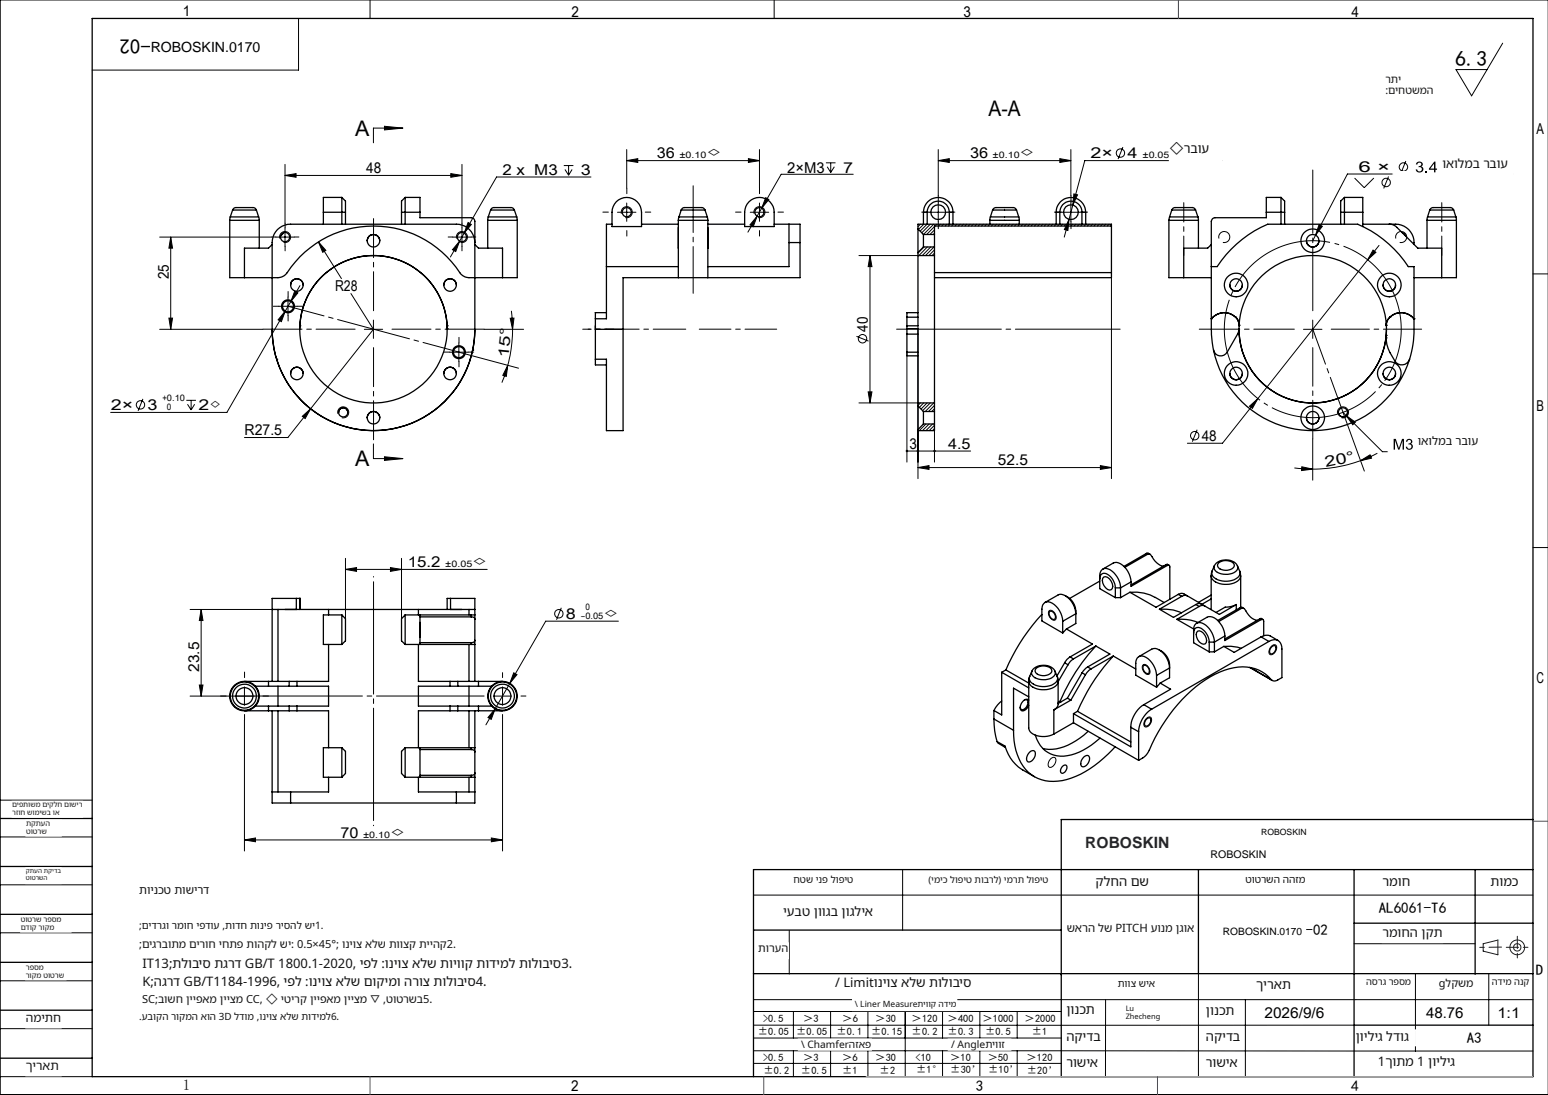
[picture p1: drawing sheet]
<svg xmlns="http://www.w3.org/2000/svg" width="420mm" height="297mm" viewBox="0 0 420 297" stroke-linecap="round" stroke-linejoin="round" font-family="sans-serif">
<g fill="none" stroke="#000" stroke-width=".27">
<path d="M100.4 0v5M210 0v5M420 0h-419.9v297h419.9M81 5v14h-56M407.7 11.7l-8.4 14.3-4.3-7.1h8.5M104.3 34.3l5 .4-5 .5zM109.3 34.7h-8v4M304.7 39.9l-1.3 3.2M77.3 47.6l3-.5v1zM77.3 44.6v16M77.3 47.6h48M122.3 47.1l3 .5-3 .5z"/>
<path d="M125.3 44.6v16M153 44.9h2.6M153.3 46l1 1.5M154.3 44.9v2.6M155.2 46l-.9 1.5M160.3 48h-25.6l-8.8 15.2M167.5 57.6h5M168.6 58a1.51 1.51 0 0 1 1.3-1.9 1.51 1.51 0 0 1 1.7 1.6 1.51 1.51 0 0 1-1.9 1.3M170 43.6l3-.6v1.1zM170 55.1v4.9M170 43.6h36.1M170 40.6v10.4"/>
<path d="M203.1 43l3 .6-3 .5zM203.6 57.6h5M204.6 58a1.5 1.5 0 0 1 1.3-1.9 1.5 1.5 0 0 1 1.7 1.6 1.5 1.5 0 0 1-1.9 1.3M205.4 58.6l-1 2.9-.9-.5zM205.4 58.6l-2.5 4.4M206.1 55.1v4.9M206.1 40.6v10.4M207.8 53.6l.8 .5-1.9 2.4zM224.1 44.2h2.6M224.4 45.2l1 1.6M225.4 44.2v2.6M226.4 45.2l-1 1.6"/>
<path d="M231.5 47.3h-19.6l-6.5 11.3M252.1 57.6h5M254.6 55.1v4.9M254.6 43.6l3-.6v1.1zM254.6 40.6v12.5M254.6 43.6h35.9M287.5 43l3 .6-3 .5zM288 57.6h5.1M290.1 59.5l-.4 3-.9-.2zM290.1 59.5l-1.4 4.8M290.5 55.1v4.9M290.5 40.6v12.5"/>
<path d="M291.4 52.6l.9 .2-1.2 2.8zM331.5 43.6h-37.2l-4.2 15.9M367.5 48.3l2.6 2.6 2.6-2.6M376.7 47.9l-1.3 3.2M381.4 43.7l-1.3 3.2M410.6 47.2h-45l-8.7 16.6M43.3 64.3h30.3M46.3 64.3l.5 3h-1zM46.3 64.3v25M74.8 64.3h5M75.9 64.7a1.5 1.5 0 0 1 1.3-1.9 1.5 1.5 0 0 1 1.6 1.6 1.5 1.5 0 0 1-1.9 1.4M77.3 61.8v5"/>
<path d="M80 78.9l.8 .5-1.9 2.4zM81.4 77.5l-2.5 4.3M86.4 65.6l2 2.3-.8 .5zM86.4 65.6l6.2 10M95.2 79.6l6.1 9.7-23.2 29.4h-11.8M122.8 64.3h5M123.9 64.7a1.51 1.51 0 0 1 1.3-1.9 1.51 1.51 0 0 1 1.6 1.6 1.51 1.51 0 0 1-1.8 1.4M124.7 65.4l-1.1 2.8-.8-.5zM124.7 65.4l-2.5 4.3M125.3 61.8v5M125.9 63.2l-1.2 2.2M127 60.4l.9 .5-2 2.3z"/>
<path d="M233 69.3h16.1M236 69.3l.6 3h-1.1zM236 69.3v40M249.7 60.8l-.6 .7M250.6 60.8l-1.4 1.4M250.7 67l-1.6 1.6M251.5 60.8l-1.8 1.9M251.6 67l-2.3 2.3M252.4 60.8l-2.3 2.3M252.5 67l-2.3 2.3M253.3 60.8l-2.8 2.8M253.4 67l-2.3 2.3"/>
<path d="M253.5 61.5l-2.1 2.1M253.5 62.4l-1.2 1.2M253.5 63.2l-.3 .4M253.5 67.8l-1.5 1.5M253.5 68.6l-.6 .7M254.2 60.8l-.5 .5M255.1 60.8l-.5 .5M256 60.8l-.5 .5M256.9 60.8l-.5 .5M257.8 60.8l-.5 .5M258.7 60.8l-.5 .5M259.6 60.8l-.5 .5"/>
<path d="M260.5 60.8l-.5 .5M261.4 60.8l-.5 .5M262.3 60.8l-.5 .5M263.2 60.8l-.5 .5M264.1 60.8l-.5 .5M265 60.8l-.5 .5M265.9 60.8l-.5 .5M266.8 60.8l-.5 .5M267.7 60.8l-.5 .5M268.6 60.8l-.5 .5M269.5 60.8l-.5 .5M270.4 60.8l-.5 .5"/>
<path d="M271.3 60.8l-.5 .5M272.2 60.8l-.5 .5M273.1 60.8l-.5 .5M274 60.8l-.5 .5M274.9 60.8l-.5 .5M275.8 60.8l-.5 .5M276.7 60.8l-.5 .5M277.6 60.8l-.5 .5M278.5 60.8l-.5 .5M279.4 60.8l-.5 .5M280.3 60.8l-.5 .5M281.2 60.8l-.5 .5"/>
<path d="M282 60.8l-.4 .5M283 60.8l-.5 .5M283.8 60.8l-.4 .5M284.8 60.8l-.5 .5M285.6 60.8l-.4 .5M286.6 60.8l-.5 .5M287.4 60.8l-.5 .5M288.4 60.8l-.6 .5M289.1 60.9l-.4 .4M291 60.8l-.5 .5M291.9 60.8l-.5 .5M292.8 60.8l-.5 .5"/>
<path d="M293.7 60.8l-.5 .5M294.6 60.8l-.5 .5M295.5 60.8l-.5 .5M296.4 60.8l-.5 .5M297.3 60.8l-.5 .5M298.2 60.8l-.5 .5M299.1 60.8l-.5 .5M300 60.8l-.5 .5M300.9 60.8l-.5 .5M301.6 75.3v54.5M301.6 61.1l-.3 .2M330.7 64.7a1.5 1.5 0 0 1 1.3-1.9 1.5 1.5 0 0 1 1.7 1.6 1.5 1.5 0 0 1-1.9 1.4"/>
<path d="M356.9 63.8l-.7 1.5M357.9 60.9l.9 .5-1.9 2.4zM372.5 67.8l.8 .6-2.2 2.1zM374.2 66.6l-42.5 53.6h-9.5M378.7 64.7a1.5 1.5 0 0 1 1.3-1.9 1.5 1.5 0 0 1 1.6 1.6 1.5 1.5 0 0 1-1.8 1.4M415.9 74.3h4.1M43.3 89.3h28M45.8 86.3h1l-.5 3zM75.6 83.1h5M77.4 84.4l-1.1 2.8-.8-.5zM77.4 84.4l-15.8 27.5h-31.6M78.1 80.6v5"/>
<path d="M78.9 81.8l-1.5 2.6M98.8 89.3h5M101.3 86.8v5M122 95.5h5M124.5 95.5l16.2 4.4M124.5 93v5M131.3 89.3h10.8M137.8 99.1l-.4 3-1-.3zM137.8 99.1l-1.6 4.7M138.4 86.3h1.1l-.4 3zM138.7 84.3l.4 5M139.1 89.3l-.4 5.4-.9 4.4"/>
<path d="M232.4 91.2l3.3 1.3M246.1 95.5v29.8M249.1 88.4v41.4M353.7 89.3h5M356.2 86.8v5M38.8 108.2l-1.3 3.2M50.6 108.6h2.6M50.9 109.6l1 1.6M51.9 108.6v2.6M52.8 109.6l-.9 1.6M82 112.9l2.3-2-1.5 2.6zM91.7 112.3a1.5 1.5 0 0 1 1.3-1.9 1.5 1.5 0 0 1 1.6 1.6 1.5 1.5 0 0 1-1.9 1.3"/>
<path d="M233 109.3h16.1M235.5 106.3h1.1l-.6 3zM249.7 109.3l-.6 .7M250.6 109.3l-1.2 1.2M251.2 115l-1.8 1.8M251.5 109.3l-1.6 1.6M252.1 115l-1.8 1.8M252.4 109.3l-2.1 2.1M253 115l-1.8 1.8M253.3 109.3l-2.3 2.3M253.5 115.4l-1.4 1.4M253.5 116.2l-.5 .6"/>
<path d="M253.5 110l-1.6 1.6M253.5 110.9l-.7 .7M253.5 116.8v8.5M324.8 116.6l-1.3 3.2M339 110.2l2.3-2.1-1.5 2.7zM356.2 119.1v11.1M362.9 112.3a1.5 1.5 0 0 1 1.4-1.9 1.5 1.5 0 0 1 1.6 1.6 1.5 1.5 0 0 1-1.9 1.3M365.3 112.7l2.4 1.8-.7 .7zM101.3 120.4v4h8M104.3 123.9l5 .5-5 .5zM249.1 126.8l3-.5v1zM249.1 126.8h52.5"/>
<path d="M263.3 122.3h-17.2M298.6 126.3l3 .5-3 .5zM351.2 126.9l5 .3M353.2 126.6l3 .6-3.1 .4zM369.1 125l2.6-1.6 .4 .9zM369.1 125l-3.3 1-3.5 .7-6.1 .5M373.7 122.9l-4.6 2.1M401.1 122.5h-26l-10.7-10.6 5.8 15.9M93.7 154.4l3-.5v1.1zM93.7 151.4v16.4M93.7 154.4h38.5M105.9 153.9l3 .5-3 .6z"/>
<path d="M108.9 151.4v16.4M415.9 148.5h4.1M51.6 165.3h37.5M54.6 165.3l.5 3h-1zM54.6 165.3v23.5M152.3 164.8l-1.3 3.3M167.8 168.5h-19.7l-9.8 16.8M284.6 165.7a1.41 1.41 0 0 1 1.9 1.4 .8 .8 0 0 1-.4 1.1 .8 .8 0 0 1-1.1-.5l-.5-1.1zM345 175.2a.82 .82 0 0 1 1.2-.2 .82 .82 0 0 1 .1 1.2 1.31 1.31 0 0 1-1.9 1.1v-1.1zM51.6 188.8h17.5M54.1 185.8h1l-.5 3zM66.3 195.3v35.5"/>
<path d="M66.3 186.3v5M133.8 188.8h5M134.3 192.3l-1 2.8-.9-.5zM134.3 192.3l-2.5 4.3M136.3 186.3v5M136.3 195.2v35.6M138.3 185.3l-4 7M139.4 182.5l.9 .5-2 2.3zM310 180.5a1.16 1.16 0 0 1 1.8 .8l.1 .2a.82 .82 0 0 1 .1 1 .82 .82 0 0 1-.9 .4 2.23 2.23 0 0 1-1.1-2.4zM311.1 194.8a.78 .78 0 0 1 1.1-.2 .78 .78 0 0 1 .2 1.1 1.48 1.48 0 0 1-1.9 1.3 1.9 1.9 0 0 1 .6-2.2zM0 217h25M285.1 205.8a.82 .82 0 0 1 1.2-.2 .82 .82 0 0 1 .1 1.2 1.31 1.31 0 0 1-1.9 1.1v-1.1z"/>
<path d="M0 227h25M0 240h25M66.3 227.8l3-.5v1zM66.3 227.8h70M133.3 227.3l3 .5-3 .5zM244.9 236v16.3M0 253h25M204.4 242.8h211.5M214.1 252.4v11.8M367.4 256h32.8M0 266h25M0 279h25"/>
<path d="M204.4 271.1h211.5M204.4 278.1h163M204.4 274.4h83.5M215.3 274.4v7.1M225.4 274.4v7.1M235.5 274.4v7.1M245.6 274.4v17.6M255.7 274.4v7.1M265.9 274.4v7.1M276 274.4v7.1M300 271.1l-.1 21M325.2 264.1v27.9"/>
<path d="M337.9 271.1v20.9M384 264.2v20.9M403.9 264.1v14M0 292h25M204.4 285l211.5 .1M204.4 288.4h83.5M204.5 281.5h83.5M215.3 285v7M225.4 285v7M235.5 285v7M255.7 285v7M265.9 285v7"/>
<path d="M276 285v7M287.9 292h128"/>
<circle cx="304" cy="41.5" r="1.14"/>
<circle cx="376.1" cy="49.5" r="1.14"/>
<circle cx="380.8" cy="45.3" r="1.14"/>
<circle cx="234" cy="91.9" r="1.15"/>
<circle cx="38.1" cy="109.8" r="1.14"/>
<circle cx="324.1" cy="118.2" r="1.15"/>
<circle cx="151.6" cy="166.5" r="1.14"/>
</g>
<path d="M379.1 82.3a24 24 0 0 0-40.2-9.7 24 24 0 0 0 11 39.8 24 24 0 0 0 29.6-28.8l-.4-1.3" fill="none" stroke="#000" stroke-width=".27" stroke-dasharray="30.5 1.3 1.3 1.3" stroke-dashoffset="8.4" stroke-linecap="butt"/>
<g fill="none" stroke="#191924" stroke-width=".27">
<path d="M402.4 256l4-1v4l-4-1z"/>
<circle cx="411.7" cy="257" r="1"/>
<circle cx="411.7" cy="257" r="2"/>
</g>
<path d="M101.3 156.4v67.6" fill="none" stroke="#000" stroke-width=".27" stroke-dasharray="30.5 1.3 1.3 1.3" stroke-dashoffset="-1.4"/>
<g fill="none" stroke="#000" stroke-width=".27" stroke-dasharray="30.5 1.3 1.3 1.3">
<path d="M165.1 57.5h-1.5M170.1 52.5v-1.5M175.1 57.5h1.5M201.1 57.5h-1.5M206.1 52.5v-1.5M211.1 57.5h1.5M252.1 57.5h-2M254.6 55v-2M257.1 57.5h2M288.1 57.5h-2M290.6 55v-2M293.1 57.5h2"/>
<path d="M74.9 64.3h-1.3M77.4 61.8v-1.3M77.4 66.8v1.2M79.9 64.3h1.2M122.8 64.3h-1.2M125.3 61.8v-1.3M125.3 66.8v1.2M127.8 64.3h1.3M170.1 62.5v1.5M206.1 62.5v1.5M254.6 60v2M290.6 60v2"/>
<path d="M75.7 83.1h-1.5M78.2 80.6v-1.5M78.2 85.6v1.5M80.7 83.1h1.5M122 95.5h-1.5M124.5 93v-1.5M124.5 98v1.5M127 95.5h1.5M61.3 188.8h-1.5M66.3 183.8v-1.5M66.3 193.8v1.5M71.3 188.8h1.5"/>
<path d="M136.3 183.8v-1.4M136.3 193.8v1.3M141.3 188.8h1.4"/>
</g>
<path d="M131.3 188.8h-62.2" fill="none" stroke="#000" stroke-width=".27" stroke-dasharray="30.5 1.3 1.3 1.3" stroke-dashoffset="1.3"/>
<path d="M243.3 89.3h60.6" fill="none" stroke="#000" stroke-width=".27" stroke-dasharray="30.5 1.3 1.3 1.3" stroke-dashoffset="2.1"/>
<path d="M321.2 69.3v-14.3M391.2 69.3v-14.3" fill="none" stroke="#000" stroke-width=".27" stroke-dasharray="30.5 1.3 1.3 1.3" stroke-dashoffset="25.2"/>
<path d="M188.1 79.6v-29.2" fill="none" stroke="#000" stroke-width=".27" stroke-dasharray="30.5 1.3 1.3 1.3" stroke-dashoffset="17.8"/>
<path d="M210.7 89.3h-21" fill="none" stroke="#000" stroke-width=".27" stroke-dasharray="30.5 1.3 1.3 1.3" stroke-dashoffset="21.9"/>
<path d="M186.1 89.3h-21.5" fill="none" stroke="#000" stroke-width=".27" stroke-dasharray="30.5 1.3 1.3 1.3" stroke-dashoffset="21.6"/>
<path d="M166.6 89.3h-8.5" fill="none" stroke="#000" stroke-width=".27" stroke-dasharray="30.5 1.3 1.3 1.3" stroke-dashoffset="28.2"/>
<path d="M159.6 89.3h5" fill="none" stroke="#000" stroke-width=".27" stroke-dasharray="30.5 1.3 1.3 1.3" stroke-dashoffset="29.9"/>
<path d="M101.3 89.3l-23.1-6.2M101.3 89.3l23.2 6.2M364.4 111.8l-8.2-22.5" fill="none" stroke="#000" stroke-width=".27" stroke-dasharray="30.5 1.3 1.3 1.3" stroke-dashoffset="20.4"/>
<g fill="none" stroke="#000" stroke-width=".35">
<path d="M25 5h390.9v287h-390.9zM62.3 59.8v15.5h4M62.3 59.8h8M62.5 58.8l-.2 1M62.5 58.8h7.7M63.1 57l.4-.5 .4-.2h4.9l.4 .2 .4 .5M63.1 57h6.5M63.1 57l-.6 1.8M69.6 57l.6 1.8M70.2 58.8l.1 1M70.3 59.8v7.5M87.7 57.6v3.2"/>
<path d="M87.7 57.6h6M92.7 53.5v7.3M92.7 53.5h-5v4.1M92.7 53.5l1 1v3.1M93.7 57.6v3.2M108.9 57.6h5M108.9 57.6v3.2M109.9 53.5v7.3M109.9 53.5h4v4.1M109.9 53.5l-1 1v3.1M113.9 57.6v1.5h13.9a.96 .96 0 0 1 1 .9v29.3M132.3 59.8h8"/>
<path d="M132.3 59.8v7.5M132.5 58.8l-.2 1M132.5 58.8h7.7M133.1 57l.4-.5 .4-.2h4.9l.4 .2 .4 .5M133.1 57h6.5M133.1 57l-.6 1.8M139.6 57l.6 1.8M140.2 58.8l.1 1M140.3 59.8v15.5h-4M167.2 54.7a4 4 0 0 1 4.4-.8 4 4 0 0 1 2.5 3.7v3.9h-8v-3.9a4.2 4.2 0 0 1 1.1-2.9zM184 59.8h8.1M184 59.8v15.5"/>
<path d="M184.2 58.8l-.2 1M184.2 58.8h7.7M184.8 57l.4-.5 .4-.2h4.9l.4 .2 .4 .5M184.8 57h6.5M184.8 57l-.6 1.8M191.3 57l.6 1.8M191.9 58.8l.2 1M192.1 59.8v15.5M203.2 54.7a4 4 0 0 1 4.4-.8 4 4 0 0 1 2.4 3.7v3.9h-8v-3.9a4.1 4.1 0 0 1 1.2-2.9zM250.5 57.6a4 4 0 0 1 4-4.1 4 4 0 0 1 4.1 4.1M250.5 57.6h1.1M250.5 57.6v3.2"/>
<path d="M251.6 57.6a3 3 0 0 1 3-3 3 3 0 0 1 3 3M251.6 57.6v3.2M257.6 57.6h1M257.6 57.6v3.2M258.6 57.6v3.2M268.6 59.8h7.9M268.6 59.8v1M268.7 58.8l-.1 1M268.7 58.8h7.7M269.3 57l.3-.4 .5-.3h4.9l.6 .3 .2 .4M269.3 57h6.5M269.3 57l-.6 1.8"/>
<path d="M275.8 57l.6 1.8M276.4 58.8l.1 1M276.5 59.8v1M286.6 57.6a4 4 0 0 1 4-4.1 4 4 0 0 1 4 4.1M286.6 57.6h.9M286.6 57.6v3.2M287.5 57.6a3 3 0 0 1 3-3 3 3 0 0 1 3 3M287.5 57.6v3.2M293.5 57.6h1.1M293.5 57.6v3.2M294.6 57.6v3.2M317.1 59.8v15.5h4.1"/>
<path d="M317.1 59.8h8.1M317.3 58.8l-.2 1M317.3 58.8h7.7M317.9 57l.4-.5 .4-.2h4.9l.6 .3 .2 .4M317.9 57h6.5M317.9 57l-.6 1.8M324.4 57l.6 1.8M325 58.8l.2 1M325.2 59.8v7.5M343.6 57.6v1.5h-13.9a1.02 1.02 0 0 0-1.1 .9v29.3l.6 5.6M343.6 57.6h4.9M347.6 53.5v7.3"/>
<path d="M347.6 53.5h-4v4.1M347.6 53.5l.9 1v3.1M348.5 57.6v3.2M363.7 57.6h6M363.7 57.6v3.2M364.8 53.5h4.9v4.1M364.8 53.5v7.3M364.8 53.5l-1.1 1v3.1M369.7 57.6v3.9M387.2 59.8h7.9M387.2 59.8v7.5M387.3 58.8l-.1 1"/>
<path d="M387.3 58.8h7.7M387.9 57l.3-.4 .5-.3h4.9l.6 .3 .2 .4M387.9 57h6.5M387.9 57l-.6 1.8M394.4 57l.6 1.8M395 58.8l.1 1M395.1 59.8v15.5h-3.9M66.3 75.3h9.1a3.2 3.2 0 0 0 2.5-1.4 28.1 28.1 0 0 1 47.3 .6l1 .6 1 .2h9.1M73.8 66.3l-1 1h-6.5v8M77 63.1l-.9 .9M78.8 77.3a1.69 1.69 0 0 1 1.7-1.7 1.69 1.69 0 0 1 1.7 1.7M99.6 65.3a1.71 1.71 0 0 1 1.7-1.7 1.71 1.71 0 0 1 1.7 1.7"/>
<path d="M120.4 77.3a1.71 1.71 0 0 1 1.7-1.7 1.71 1.71 0 0 1 1.7 1.7M128.8 65.8a5 5 0 0 0-5-5h-45a4.9 4.9 0 0 0-5 5v23.5M128.8 66.3l1 1h6.5v8M164.5 72.3h19.5M164.5 72.3v14.2h-3M166.1 60.8h-1.6v11.5M174.1 60.8h9.9M184 75.3h8.1M184 75.3h-14.9v14M192.1 60.8h9.9M210 60.8h7.1v5M214.1 60.8v5"/>
<path d="M214.1 65.8v6.5h-22M214.1 65.8h3M217.1 65.8v9.5h-25M249.1 62.1v6.4M249.1 69.3v19.1h-3M249.1 62.1l1.4 1.5M249.1 68.5v.8M249.1 69.3h4.4M250.5 63.6v3.4M250.5 67l-1.4 1.5M250.5 63.6h3M250.5 67h3"/>
<path d="M253.5 63.6v3.4M253.5 69.3v40M253.5 73.9h48.1M253.5 67v2.3M301.6 61.3v12.6M301.6 73.9v1.4h-48.1M301.6 61.3v-.5h-52.5v1.3M301.6 61.3h-48.1v2.3M321.2 75.3h7.4M328.6 72.3h1.6a31.1 31.1 0 0 1 13.8-11.5h24.4a31 31 0 0 1 13.7 11.5h1.5v17a26.5 26.5 0 0 1-1.2 8.1M328.6 66.3l-.9 1h-6.5v8M333.7 77.3a1.69 1.69 0 0 0 1.7 1.7 1.69 1.69 0 0 0 1.7-1.7"/>
<path d="M354.5 65.3a1.69 1.69 0 0 0 1.7 1.7 1.69 1.69 0 0 0 1.7-1.7M369.7 60.8h9a5 5 0 0 1 4.9 5.5M375.2 77.3a1.69 1.69 0 0 0 1.7 1.7 1.69 1.69 0 0 0 1.7-1.7M376.9 60.8a2.73 2.73 0 0 1 2.1 .9l5.7 5.6h6.5v8M380.4 63.1l.8 .5 .2 .4M383.6 75.3h7.6M73.8 89.3a27.5 27.5 0 0 0 27.5 27.5 27.5 27.5 0 0 0 27.5-27.5M73.8 89.3a27.5 27.5 0 0 0 24.7 27.4 27.5 27.5 0 0 0 29.7-21.8M81.3 89.3a20 20 0 0 1 20-20 20 20 0 0 1 20 20M128.2 94.9h.1M128.8 89.3l-.1 2.8-.5 2.8M161.5 84.8v1.7"/>
<path d="M161.5 89.3v8.1M161.5 97.4v1.6h3M161.5 84.8h3M161.5 89.3h7.6M161.5 86.5v2.8M169.1 89.3v27.5h-4.6v-19.4h-3M246.1 89.1h3v20.2M246.1 86v2.4M246.1 89.1v1.5M246.1 84.8v1.2M246.1 95.5v1h3M246.1 84.8h3"/>
<path d="M246.1 88.4v.7M246.1 90.6v4.9M246.1 86h3M246.1 90.6h3M246.1 95.5h3M328.6 86.5a4.5 4.5 0 0 1 6.6-.5 4.5 4.5 0 0 0-6.6 .5zM329.2 94.9a27.5 27.5 0 0 0 25.7 21.9 27.5 27.5 0 0 0 27.5-19.4M335.2 86a3.3 3.3 0 0 1 1 2.4M335.2 86a3.3 3.3 0 0 1 1 2.2M336.2 89.1a20 20 0 0 0 19 20.2 20 20 0 0 0 20.9-18.3M336.2 89.3a20 20 0 0 0 20 20 20 20 0 0 0 20-20M336.2 89.1l-.4 1.5-2.8 4.9a2 2 0 0 1-2.1 1 2 2 0 0 1-1.7-1.6"/>
<path d="M336.2 88.4a20 20 0 0 1 20-19.1 20 20 0 0 1 19.9 19.1M336.2 88.4v.7M376.1 91a10.2 10.2 0 0 0 3.2 7.7 2.19 2.19 0 0 0 3.1-1.3M376.1 91v.6M376.1 88.4v2.6M377.1 86a2.92 2.92 0 0 0-1 2.4M377.1 86a4.5 4.5 0 0 1 6.5 .5 4.5 4.5 0 0 0-6.5-.5zM377.1 86a2.89 2.89 0 0 0-1 2.2M78.8 101.3a1.69 1.69 0 0 1 1.7-1.7 1.69 1.69 0 0 1 1.7 1.7M91.9 111.9a1.25 1.25 0 0 1 1.2-1.3 1.25 1.25 0 0 1 1.3 1.3M99.6 113.3a1.71 1.71 0 0 1 1.7-1.7 1.71 1.71 0 0 1 1.7 1.7M120.4 101.3a1.71 1.71 0 0 1 1.7-1.7 1.71 1.71 0 0 1 1.7 1.7"/>
<path d="M249.1 110.1v6.4M249.1 110.1l1.4 1.5M249.1 109.3v.8M249.1 109.3h4.4M250.5 111.6v3.4M250.5 111.6h3M250.5 115h3M250.5 115l-1.4 1.5M253.5 111.6v3.4M253.5 115v1.8h-4.4v-.3M253.5 109.3v2.3M333.7 101.3a1.69 1.69 0 0 0 1.7 1.7 1.69 1.69 0 0 0 1.7-1.7"/>
<path d="M354.5 113.3a1.69 1.69 0 0 0 1.7 1.7 1.69 1.69 0 0 0 1.7-1.7M363.1 111.9a1.25 1.25 0 0 0 1.3 1.2 1.25 1.25 0 0 0 1.2-1.2M375.2 101.3a1.69 1.69 0 0 0 1.7 1.7 1.69 1.69 0 0 0 1.7-1.7M298.4 157a1.39 1.39 0 0 1 .9-1.5 1.39 1.39 0 0 1 1.6 .6l1.1 1.3 .5 1 .1 1.1M298.4 157.6l-8.2 4.7M299.2 154.4l2.8-1.7a3.6 3.6 0 0 1 4 2.3l.6 1.5 .3 1.3M299.5 156.5a2.39 2.39 0 0 1 2.3 3.1l-.3 .3a1.67 1.67 0 0 1-2-1.1 1.76 1.76 0 0 1 0-2.3zM302.6 159.5h1.4M302.6 159.5v2.6M304 159.5a5.5 5.5 0 0 0-4.2-5.3 1.76 1.76 0 0 0-1.4 2v3.5l4.2 2.4M304 159.5v2.6M306.9 157.8l-2.9 1.7"/>
<path d="M311 150.1l.3-.1 .7 .3M311 150.1l.4 .2M311 150.1l-6.1 3.5M311.4 150.3h.6a8.8 8.8 0 0 0 3.3 3.2l.3 .1M311.4 150.3l-6.2 3.6M316.3 153.2l.4-.2 .5 .3M316.3 153.2l-9.4 5.4M316.3 153.2l.4 .2M316.7 153.4l.5-.1 .2 .5v8.8M316.7 153.4l-9.8 5.6v-1.2M328.6 156.2a3.6 3.6 0 0 0 4.2 2.3 3.5 3.5 0 0 0 3.8-2.3v8.6M328.6 156.2v9.1"/>
<path d="M328.9 154.9l-.3 1.3M329.5 153.5a1.83 1.83 0 0 0 1.8 2.1 4.2 4.2 0 0 0 4.4-1.2v-.9l.6 1.4a1.9 1.9 0 0 1-1.5 2.4 5.2 5.2 0 0 1-5.9-1.3 2.65 2.65 0 0 1 .6-2.5zM329.5 153.5a3.8 3.8 0 0 1 6.2 0M330.7 152.6a3.1 3.1 0 0 1 4.2 .5 1.59 1.59 0 0 1-1.9 1.6l-2-.4a.97 .97 0 0 1-.3-1.7zM336.3 154.9l.3 1.3M73.8 165.3h1.6M75.4 165.3h13.7M75.4 165.3v19.5M77.3 165.3h3.2M80.4 162.3h-6.6v22.5M80.4 162.3h1M80.4 162.3v3"/>
<path d="M81.4 162.3v3M89.1 174.8v10h-8.5M89.1 165.3v1.5M89.1 165.3h24.4M92.7 166.8h-5v8h5M92.7 166.8v8M92.7 166.8l1 1v6l-1 1M109.9 166.8v8M109.9 166.8l-1 1v6l1 1M109.9 166.8h17.9M109.9 174.8h17.9M113.5 165.3h13.7"/>
<path d="M113.5 174.8v10h8.6M113.5 165.3v1.5M113.9 166.8v8M113.9 168.8v4M113.9 167.3h13.9M113.9 174.3h13.9M122.1 165.3h3.2M122.2 162.3h6.6v5.7M122.2 162.3h-.9v3M122.2 162.3v3M127.2 165.3h1.6M127.2 165.3v1.5"/>
<path d="M127.2 174.8v10M127.8 167.3l.8 .2 .2 .5M127.8 166.8h1M127.8 174.8h1M127.8 166.8v.5M127.8 174.3v.5M128.8 168v5.7M128.8 173.7l-.2 .5-.8 .1M128.8 173.7v11.1M282.6 166.7a51.9 51.9 0 0 0-9.7 15M282.6 166.7l.1 .1M282.7 166.7h-.1"/>
<path d="M283.5 163.4l3.6-2a2.97 2.97 0 0 1 3.4 1.4l1 1.8 .4 1.9-3.6 2M284.8 165.9a1.34 1.34 0 0 1 1.3 .6 1.34 1.34 0 0 1-.1 1.5 1.53 1.53 0 0 1-1.2-2.1zM288.3 168.5a5.6 5.6 0 0 0-3.9-5.3 1.73 1.73 0 0 0-1.7 2v3.2l5.6 3.3M288.3 168.5v3.2M288.9 179.8l.9 .5M288.9 179.8l-2.1 3.5M289 161.6a4.8 4.8 0 0 1 2.9 4.1v3.4l-2.6 1.5M289.3 170.6l7.1 4.1-6.1 3.5M289.3 170.6l-1 1.1M290.3 178.2l-.8 .6-.6 1M290.3 178.2l1 .5M291.3 178.7l-.9 .6-.6 1"/>
<path d="M297.3 175.2a51.7 51.7 0 0 0-9.7 15M297.3 175.2l3.8 2.2-6 3.5M297.3 175.2l-6 3.5M302 177.9a51.9 51.9 0 0 0-9.7 15M302 177.9l6.2 3.6M302 177.9l-6 3.5M302.6 162.1h1.4M306.6 160.7a11.4 11.4 0 0 1 6.8 1.4l2.5 1.3M306.6 160.7l7.1 4 6-3.5M306.6 160.7l-2.6 1.4M309 178.1l3.5-2a2.94 2.94 0 0 1 3.4 1.4l1 1.8 .4 1.9-3.5 2M314.5 176.3a4.8 4.8 0 0 1 2.8 4v3.5l-2.5 1.5"/>
<path d="M314.6 165.2a11 11 0 0 1 5.9 1M319.3 168a12.6 12.6 0 0 1 5.7 .8M319.3 168l4.5 2.6M319.7 161.2a1.5 1.5 0 0 1 1.5-.1l.9 .5M319.7 161.2l.9 .5M320.6 161.7l-6 3.5M322.1 161.6a1.44 1.44 0 0 0-1.5 .1M322.1 161.6l3.8 2.2M323.8 171.7a1.35 1.35 0 0 1 .9-1.5 1.35 1.35 0 0 1 1.7 .6l.7 .8 .6 1 .4 1.6M324.4 164l-6 3.5-3.8-2.3M324.4 164l1 .5M324.7 169l2.8-1.6a2.93 2.93 0 0 1 3.5 1.7l.9 1.3 .4 2.1"/>
<path d="M324.9 171.2a2.02 2.02 0 0 1 2.4 1.9v1.2l-.3 .4a2.31 2.31 0 0 1-2.1-3.5zM325.4 164.5l-6.1 3.5M325.9 163.8a1.44 1.44 0 0 0-1.5 .2M325.9 163.8l4.9 2.8 4.6-2.6M326.8 164.4a1.44 1.44 0 0 0-1.4 .1M328.1 176.8h1.4M328.1 174.2h1.4M328.1 174.2v2.6M328.6 162.5l-2.5 1.4M328.6 161.4l-3.4 2M329.5 174.2a5.4 5.4 0 0 0-4.2-5.3 1.7 1.7 0 0 0-1.5 2v3.4l4.3 2.5M329.5 174.2v2.6"/>
<path d="M332 175.3h2l2.8 .6M332 175.3l-2.5 1.5M332.3 172.5l-2.8 1.7M335.4 164l-1.4 .5-1.6 .2-2.5 1.4M335.4 164v1.4M336.5 164.8l.5-.1 .5 .3M336.5 164.8l.4 .2M336.5 164.8l-6.1 3.5M336.9 165h.6a10 10 0 0 0 2.8 3l.8 .3M336.9 165l-6.2 3.6M341.8 167.8l.4-.1 .5 .3M341.8 167.8l-9.5 5.5"/>
<path d="M341.8 167.8l.4 .3M342.2 168.1l.5-.1 .2 .5v3.9M342.2 172.8l.5-.3a2.4 2.4 0 0 1 2 0l2.1 1.2M342.2 172.8l-7.3 4.1-2.9-1.6M342.2 172.8l2.1 1.2M342.2 168.1l-9.9 5.6v-1.2M344.3 174a2.15 2.15 0 0 1 2.5-.3 2.15 2.15 0 0 1 1 2.3v7.8l-1.1 .6a1.36 1.36 0 0 1-1.8 0M344.3 174l-31.8 18.4M345.1 175.4l.2-.2a.54 .54 0 0 1 .7 0 .54 .54 0 0 1 .2 .5 1.33 1.33 0 0 1-1.6 1.5l-.1-.8zM66.3 184.8h12.2M66.3 192.8h12.2M69.3 186.1h9.2"/>
<path d="M69.3 191.5h9.2M72.8 184.8v1.3M72.8 191.5v1.3M73.8 192.8v25h5M75.4 186.1v5.4M75.4 192.8v22M78.5 191.5h2.1M78.5 192.8h2.1M78.5 184.8h2.1M78.5 186.1h2.1M78.5 184.8v1.3M78.5 191.5v1.3"/>
<path d="M80.6 186.1h8.5v5.4h-8.5M80.6 192.8h8.5v10M80.6 184.8v1.3M80.6 191.5v1.3M122.1 184.8h2.1M122.1 186.1h2.1M122.1 192.8h2.1M122.1 191.5h2.1M122.1 184.8v1.3M122.1 191.5v1.3M122.1 186.1h-8.6v5.4h8.6M122.1 192.8h-8.6v10"/>
<path d="M124.2 184.8h12.1M124.2 186.1h9.2M124.2 191.5h9.2M124.2 192.8h12.1M124.2 184.8v1.3M124.2 191.5v1.3M127.2 186.1v5.4M127.2 192.8v10M128.8 192.8v11.1M129.8 184.8v1.3M129.8 191.5v1.3M269.7 195a19.6 19.6 0 0 0 .8 6.2"/>
<path d="M269.7 195l5.3 3.1M269.7 192.7v2.3M271.8 190.1l-1.1 1.1-1 1.5M271.8 182.3v11.6l-2.1-1.2M271.8 182.3l7.3 4.3M272.9 181.7l6.2 3.6M272.9 181.7l-1.1 .6M275 198.1a15.4 15.4 0 0 0 4 11.3 11 11 0 0 0 11.6 1.7 30.2 30.2 0 0 0 11.9-8.5M278 189.9v-.1a.73 .73 0 0 1 .8 .2 .73 .73 0 0 1 .1 .9 1.44 1.44 0 0 1-1.9 1.4l-.2-.5M279.1 184.8v12.6a2.89 2.89 0 0 0 3 2.3h2l1.8-.6M279.1 189.9a1.29 1.29 0 0 0-2 .8l-.3 .9a.88 .88 0 0 0 .3 1.2 .88 .88 0 0 0 1.2-.4l.8-1.1M279.1 184.8v.2a3.9 3.9 0 0 0 4.3 2.1 3.8 3.8 0 0 0 3.7-2v-.3"/>
<path d="M279.1 189l-4.1-2.3v11.4M279.4 183.4l-.3 1.4M280 182.1a1.83 1.83 0 0 0 1.8 2.1 4.2 4.2 0 0 0 4.4-1.2v-.9l.6 1.4a1.9 1.9 0 0 1-1.5 2.3 5.2 5.2 0 0 1-5.9-1.2l-.1-.8zM280 182a3.8 3.8 0 0 1 6.2 .1M280.9 199.4a7.5 7.5 0 0 0 9.8 5.3 19.9 19.9 0 0 0 7.7-4.5M281.2 181.2a3 3 0 0 1 4.1 .5 1.33 1.33 0 0 1-1.3 1.5 2.56 2.56 0 0 1-3.2-1.1zM285.9 192.5v6.6M286.8 183.4l.3 1.4M287.1 184.8v6.1a1.81 1.81 0 0 1-1.2 1.6M287.6 190.2l-.5 .3M287.6 190.2l.3 .2M289.6 189.4l-2.5 1.4"/>
<path d="M289.6 189.4l.9 .5M289.8 180.3l-2.7 4.6M290.5 189.9l-4.6 2.6M291.3 193.6v2.4M291.3 193.6l15.5 9v-5.3M291.3 196l17.6 10.2M291.3 196l-5.4 3.1M292.3 192.9l14.5 8.4M292.3 192.9l-1 .7M293.6 182.5l.9 .5M293.6 182.5l-4 6.9M294.5 183l-4 6.9"/>
<path d="M295.1 180.9l-1.5 1.6M295.1 180.9l.9 .5M295.2 198.4a15 15 0 0 1-11.6 4.8l-.6-.2M296 181.4l-.6 .5-.9 1.1M306.8 197.3l2.1 1.2M308.9 198.5v7.7M310.3 180.5a1.34 1.34 0 0 1 1.3 .7 1.34 1.34 0 0 1-.1 1.5 1.53 1.53 0 0 1-1.2-2.2zM310.3 191.1a7.8 7.8 0 0 0-3.5 6.2M310.3 191.1l2.2 1.3M311.1 195l.3-.2a.61 .61 0 0 1 .8 .1 .61 .61 0 0 1 0 .7l-.3 .8-.5 .4a.61 .61 0 0 1-.8 0 .61 .61 0 0 1 0-.8zM312.5 192.4a7.6 7.6 0 0 0-3.6 6.1M313.8 183.2a5.7 5.7 0 0 0-3.9-5.3 1.65 1.65 0 0 0-1.7 2v3.2l5.6 3.3"/>
<path d="M313.8 183.2v3.2M314.8 185.3l-1 1.1M314.8 185.3l2.8 1.6-7.3 4.2M339 181l6.2 3.6M339.2 181l5.7 3.4M344.9 184.4a11 11 0 0 0-12.7-2.6 35.6 35.6 0 0 0-17 15.2l-1.8 3.1-1.6 3.4a4.7 4.7 0 0 1-1.8 2.1l-1.1 .6M73.8 214.8h5M78.8 217.8h45M78.8 214.8v3M89.1 210.8v4h-10.3M92.7 202.8h-5v8h5M92.7 202.8v8"/>
<path d="M92.7 202.8l1 1v6l-1 1M109.9 202.8v8M109.9 202.8l-1 1v6l1 1M109.9 210.8h17.9M109.9 202.8h17.9M113.5 210.8v4h10.3M113.9 202.8v8M113.9 210.3h13.9M113.9 203.3h13.9M123.8 214.8h5M123.8 214.8v3M127.2 210.8v4"/>
<path d="M127.8 203.3l.8 .1 .2 .5M127.8 202.8h1M127.8 210.8h1M127.8 202.8v.5M127.8 210.3v.5M128.8 203.9v5.8M128.8 209.7l-.2 .4-.8 .2M128.8 209.7v8.1h-5M270.5 201.2l2.2 1.1a10.9 10.9 0 0 0 4.8 6.5l3.2 1.9M270.5 201.2l.2 .3 2.1 1.2M279.4 204a.85 .85 0 0 1 1.2-.3 .85 .85 0 0 1 .3 1.1 1.91 1.91 0 0 1-2 1.8 1.91 1.91 0 0 1 .5-2.6zM288.3 207.8l.3-.2a.54 .54 0 0 1 .6-.1 .54 .54 0 0 1 .3 .6 1.33 1.33 0 0 1-1.6 1.5l-.1-.8z"/>
<path d="M294.1 205.3a.85 .85 0 0 1 1.2-.3 .85 .85 0 0 1 .3 1.1 1.91 1.91 0 0 1-2 1.8 1.91 1.91 0 0 1 .5-2.6zM0 222h25M0 235h25M325.2 235.9v28.2M367.4 235.9v56.1M400.2 235.9v28.3M415.9 235.9h-211.5v56.1M415.9 222.3h-128v69.7M0 248h25M204.4 252.3h83.5M367.4 250.4h48.5M0 261h25"/>
<path d="M0 274h25M204.4 264.1h211.5M367.4 278.1h48.5M0 287h25"/>
<circle cx="170.1" cy="57.6" r="1.25"/>
<circle cx="206" cy="57.6" r="1.24"/>
<circle cx="254.6" cy="57.6" r="2.01"/>
<circle cx="290.6" cy="57.5" r="2.01"/>
<circle cx="77.3" cy="64.3" r="1.26"/>
<circle cx="80.5" cy="77.3" r="1.69"/>
<circle cx="101.3" cy="65.3" r="1.7"/>
<circle cx="122.1" cy="77.3" r="1.7"/>
<circle cx="125.3" cy="64.3" r="1.25"/>
<circle cx="335.4" cy="77.3" r="3.2"/>
<circle cx="335.4" cy="77.3" r="1.7"/>
<circle cx="356.1" cy="65.3" r="3.2"/>
<circle cx="356.2" cy="65.3" r="1.7"/>
<circle cx="376.9" cy="77.3" r="1.71"/>
<circle cx="377" cy="77.3" r="3.2"/>
<circle cx="78.1" cy="83.1" r="1.76"/>
<circle cx="78.2" cy="83.1" r="1.5"/>
<circle cx="101.3" cy="89.3" r="20"/>
<circle cx="124.5" cy="95.5" r="1.75"/>
<circle cx="124.5" cy="95.5" r="1.5"/>
<circle cx="80.5" cy="101.3" r="1.69"/>
<circle cx="93.1" cy="111.9" r="1.25"/>
<circle cx="101.3" cy="113.3" r="1.7"/>
<circle cx="122.1" cy="101.3" r="1.7"/>
<circle cx="335.4" cy="101.3" r="3.2"/>
<circle cx="335.4" cy="101.3" r="1.69"/>
<circle cx="356.1" cy="113.3" r="3.2"/>
<circle cx="356.2" cy="113.3" r="1.7"/>
<circle cx="364.4" cy="111.9" r="1.24"/>
<circle cx="376.9" cy="101.3" r="1.7"/>
<circle cx="377" cy="101.3" r="3.2"/>
<circle cx="66.3" cy="188.8" r="3.8"/>
<circle cx="66.3" cy="188.8" r="2.29"/>
<circle cx="66.3" cy="188.8" r="4"/>
<circle cx="66.3" cy="188.8" r="3.2"/>
<circle cx="136.3" cy="188.8" r="3.8"/>
<circle cx="136.3" cy="188.8" r="3.2"/>
<circle cx="136.3" cy="188.8" r="4"/>
<circle cx="136.3" cy="188.8" r="2.28"/>
</g>
<path d="M407.4 256.9l-5.9 .1M408.7 256.9h6M411.7 253.9v6" fill="none" stroke="#191924" stroke-width=".27" stroke-dasharray="6.3 1.3 1.3 1.3" stroke-dashoffset="3"/>
<path d="M235 292h180.9" fill="none" stroke="#c0c0c0" stroke-width=".27"/>
<path d="M319.7 0v5M415.9 222.7h4.1M100.4 292v5M207.2 292v5M314 292v5" fill="none" stroke="#00f" stroke-width=".27"/>
<path d="M406.4 255h.1" fill="none" stroke="#0ff" stroke-width=".27"/>
<path d="M356.2 84.3v-38.2" fill="none" stroke="#000" stroke-width=".27" stroke-dasharray="30.5 1.3 1.3 1.3" stroke-dashoffset="13.3"/>
<path d="M351.2 89.3h-25.8" fill="none" stroke="#000" stroke-width=".27" stroke-dasharray="30.5 1.3 1.3 1.3" stroke-dashoffset="19.5"/>
<path d="M356.2 94.3v24.7" fill="none" stroke="#000" stroke-width=".27" stroke-dasharray="30.5 1.3 1.3 1.3" stroke-dashoffset="20"/>
<path d="M361.2 89.3h24.5" fill="none" stroke="#000" stroke-width=".27" stroke-dasharray="30.5 1.3 1.3 1.3" stroke-dashoffset="20.1"/>
<path d="M96.3 89.3h-25M101.3 84.3v-25M101.3 94.3v25M106.3 89.3h25" fill="none" stroke="#000" stroke-width=".27" stroke-dasharray="30.5 1.3 1.3 1.3" stroke-dashoffset="19.9"/>
<g fill="#000">
<path d="M104.3 34.3l5 .4-5 .5zM104.3 123.9l5 .5-5 .5z"/>
<path d="M46.3 64.3l.5 3h-1zM45.8 86.3h1l-.5 3zM54.6 165.3l.5 3h-1zM54.1 185.8h1l-.5 3z"/>
<path d="M86.4 65.6l1.2 2.8 .8-.5zM82 112.9l.8 .6 1.5-2.6zM80 78.9l-1.1 2.9 1.9-2.4zM77.4 84.4l-1.9 2.3 .8 .5zM77.3 47.6l3-.5v1zM122.3 47.1l3 .5-3 .5zM124.7 65.4l-1.9 2.3 .8 .5zM127 60.4l-1.1 2.8 2-2.3zM134.3 192.3l-1.9 2.3 .9 .5zM139.4 182.5l-1.1 2.8 2-2.3zM93.7 154.4l3-.5v1.1zM105.9 153.9l3 .5-3 .6zM248.8 122.1l-.1 .2h.4h-.4a.33 .33 0 0 0 .5 .3 .33 .33 0 0 0 .1-.5 .33 .33 0 0 0-.5 0zM253.3 122.1a.34 .34 0 0 0 .1 .5 .34 .34 0 0 0 .5-.3h-.4h.4l-.1-.2zM290.1 59.5l-1.3 2.8 .9 .2zM291.4 52.6l-.3 3 1.2-2.8zM365.3 112.7l1.7 2.5 .7-.7zM357.9 60.9l-1 2.9 1.9-2.4zM170 43.6l3-.6v1.1zM203.1 43l3 .6-3 .5zM205.4 58.6l-1.9 2.4 .9 .5zM207.8 53.6l-1.1 2.9 1.9-2.4z"/>
<path d="M236 69.3l.6 3h-1.1zM235.5 106.3h1.1l-.6 3z"/>
<path d="M372.5 67.8l-1.4 2.7 2.2-2.1zM339 110.2l.8 .6 1.5-2.7z"/>
<path d="M74.9 97.4a.17 .17 0 0 1 .3 0 .17 .17 0 0 1-.3 0zM121.1 89.1a.2 .2 0 0 1 .4 0 .2 .2 0 0 1-.4 0zM121.1 88.4a.2 .2 0 0 1 .4 0 .2 .2 0 0 1-.4 0zM81.2 88.4a.17 .17 0 0 1 .3 0 .17 .17 0 0 1-.3 0z"/>
<path d="M137.8 99.1l-.4 3-1-.3zM138.4 86.3h1.1l-.4 3z"/>
<path d="M375.9 91.6a.17 .17 0 0 1 .3 0 .17 .17 0 0 1-.3 0zM376 88.2a.17 .17 0 0 1 .3 0 .17 .17 0 0 1-.3 0zM336 88.2a.2 .2 0 0 1 .4 0 .2 .2 0 0 1-.4 0zM375.9 91a.2 .2 0 0 1 .4 0 .2 .2 0 0 1-.4 0zM376.9 86a.2 .2 0 0 1 .4 0 .2 .2 0 0 1-.4 0zM383.5 86.5a.17 .17 0 0 1 .3 0 .17 .17 0 0 1-.3 0zM335.1 86a.17 .17 0 0 1 .3 0 .17 .17 0 0 1-.3 0zM328.5 86.5a.17 .17 0 0 1 .3 0 .17 .17 0 0 1-.3 0z"/>
<path d="M249.1 126.8l3-.5v1zM298.6 126.3l3 .5-3 .5zM245.8 122.1l-.1 .2h.4h-.4a.34 .34 0 0 0 .4 .4 .34 .34 0 0 0 .3-.5 .34 .34 0 0 0-.6-.1zM248.8 122.1v.5h.5l.1-.3h-.3h.3l-.1-.2z"/>
<path d="M353.2 126.6l3 .6-3.1 .4zM369.1 125l2.6-1.6 .4 .9z"/>
<path d="M133.3 227.3l3 .5-3 .5zM66.3 227.8l3-.5v1zM287.5 43l3 .6-3 .5zM254.6 43.6l3-.6v1.1z"/>
</g>
<g fill="#fff" stroke="#fff" stroke-width=".35">
<path d="M40.9 9.6h31v5.9h-31z"/>
<path d="M331.8 250.2h22.4v4.3h-22.4z"/>
<path d="M317.3 38.6h14.3v5.7h-14.3z"/>
<path d="M376.7 117.6h24.4v5.7h-24.4z"/>
<path d="M382.7 42.4h26.5v5.7h-26.5z"/>
<path d="M378 46.6h32.6v5.7h-32.6z"/>
<path d="M375.9 20.2h17.4v6h-17.4z"/>
<path d="M5.6 248.5h13.6v4.3h-13.6z"/>
<path d="M7 274.5h9.6v4.3h-9.6z"/>
<path d="M7 287.5h9.6v4.3h-9.6z"/>
<path d="M7 261.5h10.9v4.2h-10.9z"/>
<path d="M3.3 217.4h19.1v4.2h-19.1z"/>
<path d="M7 235.4h9.6v4.2h-9.6z"/>
<path d="M7.1 222.5h9.5v4.2h-9.5z"/>
<path d="M289.4 250.2h34.7v4.3h-34.7z"/>
<path d="M404.4 237.3h8.2v4.2h-8.2z"/>
<path d="M215.3 237.3h16.3v4.2h-16.3z"/>
<path d="M251.9 237.3h32.6v4.2h-32.6z"/>
<path d="M205.7 255.8h8.2v4.2h-8.2z"/>
<path d="M212.5 245.5h24.4v4.3h-24.4z"/>
<path d="M375.1 237.3h16.3v4.3h-16.3z"/>
<path d="M337.9 237.3h16.3v4.3h-16.3z"/>
<path d="M342.2 224.2h50.8v4.4h-50.8z"/>
<path d="M297.3 237.3h16.3v4.2h-16.3z"/>
<path d="M404.8 265.2h10.2v4.2h-10.2z"/>
<path d="M389.6 265.2h10.2v4.2h-10.2z"/>
<path d="M289.3 272h10.2v4.2h-10.2z"/>
<path d="M303.3 265.5h10.2v4.2h-10.2z"/>
<path d="M289.3 279.5h10.2v4.2h-10.2z"/>
<path d="M327.2 286.5h10.2v4.3h-10.2z"/>
<path d="M373 286.3h36.6v4.2h-36.6z"/>
<path d="M327.2 279.4h10.2v4.2h-10.2z"/>
<path d="M370.6 265.2h12.3v4.2h-12.3z"/>
<path d="M289.3 286.6h10.2v4.2h-10.2z"/>
<path d="M305.4 272.5h12.2v4.3h-12.2z"/>
<path d="M231.3 271.1h28.3v3h-28.3z"/>
<path d="M216.6 281.9h19.8v2.9h-19.8z"/>
<path d="M257.3 281.9h16.9v2.9h-16.9z"/>
<path d="M225.7 264.7h39.5v5.2h-39.5z"/>
<path d="M367.8 279.4h16.3v4.2h-16.3z"/>
<path d="M340.8 265.5h10.2v4.2h-10.2z"/>
<path d="M327.2 272.5h10.2v4.3h-10.2z"/>
<path d="M375.1 251.4h16.3v4.2h-16.3z"/>
<path d="M37.8 239.9h19v4.4h-19z"/>
<path d="M37.8 249.7h50.8v4.4h-50.8z"/>
<path d="M37.8 254.7h86.7v4.4h-86.7z"/>
<path d="M37.8 259.6h139.7v4.4h-139.7z"/>
<path d="M37.8 264.5h95.2v4.4h-95.2z"/>
<path d="M37.8 269.4h80.4v4.5h-80.4z"/>
<path d="M37.8 274.4h55v4.4h-55z"/>
<path d="M328.5 229.2h78.3v4.4h-78.3z"/>
<path d="M342.2 223.6h51.5v3.6h-51.5z"/>
</g>
<g font-size="5.8">
<text x="394.8" y="18">6.3</text>
<text x="268.2" y="31.6">A-A</text>
<text x="96.4" y="36.8">A</text>
<text x="96.4" y="126.5">A</text>
</g>
<text font-size="5.6" x="40.9" y="10.6" transform="rotate(-180 40.9 10.6)">-02</text>
<text font-size="4.3" x="383.9" y="46.7">3.4</text>
<text font-size="4.2" fill="#1f2633" x="294.5" y="230">ROBOSKIN</text>
<g font-size="4.1">
<text x="49.6" y="4.3">1</text>
<text x="155.1" y="4.6">2</text>
<text x="261.4" y="4.6">3</text>
<text x="366.6" y="4.6">4</text>
<text x="416.9" y="36.3">A</text>
<text x="99.4" y="47">48</text>
<text x="136.3" y="47.6">2 x M3</text>
<text x="157.6" y="47.6">3</text>
<text x="178.2" y="43">36</text>
<text x="191.6" y="43">◇</text>
<text x="213.6" y="46.8">2×M3</text>
<text x="228.8" y="46.8">7</text>
<text x="263.2" y="43">36</text>
<text x="276.6" y="43">◇</text>
<text x="295.9" y="43">2×</text>
<text x="305.9" y="43">4</text>
<text x="368.6" y="46.7">6 ×</text>
<text x="45.8" y="75.8" transform="rotate(-90 45.8 75.8)">25</text>
<text x="90.9" y="79">R28</text>
<text x="235.5" y="90" transform="rotate(-90 235.5 90)">40</text>
<text x="137.9" y="97" transform="rotate(-84 137.9 97)">1 5 °</text>
<text x="30" y="111.3">2×</text>
<text x="40" y="111.3">3</text>
<text x="53.9" y="111.3">2◇</text>
<text x="416.9" y="111.3">B</text>
<text x="66.3" y="118.1">R27.5</text>
<text x="326" y="119.6">48</text>
<text x="246.7" y="121.7">3</text>
<text x="257.2" y="121.7">4.5</text>
<text x="377.8" y="122">M3</text>
<text x="270.8" y="126.2">52.5</text>
<text x="359.8" y="126.7" transform="rotate(-12 359.8 126.7)">2 0 °</text>
<text x="110.6" y="153.9">15.2</text>
<text x="128.1" y="153.9">◇</text>
<text x="153.5" y="167.9">8</text>
<text x="163.7" y="167.9">◇</text>
<text x="54" y="182.2" transform="rotate(-90 54 182.2)">23.5</text>
<text x="416.9" y="185.3">C</text>
<text x="92.4" y="227.2">70</text>
<text x="105.8" y="227.2">◇</text>
<text x="374.1" y="247.7">AL6061-T6</text>
<text x="354.2" y="253.7">-02</text>
<text x="416.7" y="264.6">D</text>
<text x="343.1" y="276">2026/9/6</text>
<text x="386.9" y="276">48.76</text>
<text x="406.3" y="276">1:1</text>
<text x="397.9" y="283">A3</text>
<text x="49.6" y="295.6">1</text>
<text x="154.9" y="296">2</text>
<text x="264.7" y="296">3</text>
<text x="366.6" y="296">4</text>
</g>
<text font-size="3.8" x="40.9" y="14.2">ROBOSKIN.0170</text>
<g font-size="3.5" fill="#111">
<text x="317.3" y="41.5">◇רבוע</text>
<text x="297.3" y="240.2">קלחה םש</text>
<text x="375.1" y="240.2">רמוח</text>
<text x="404.4" y="240.2">תומכ</text>
<text x="212.5" y="248.4">יעבט ןווגב ןוגליא</text>
<text x="375.1" y="254.2">רמוחה ןקת</text>
<text x="38.7" y="262.5">IT13;תלוביס תגרד GB/T 1800.1-2020, יפל :וניוצ אלש תויווק תודימל תולוביס3.</text>
<text x="38.7" y="267.4">K;הגרד GB/T1184-1996, יפל :וניוצ אלש םוקימו הרוצ תולוביס4.</text>
<text x="226.6" y="267.6">/ Limitוניוצ אלש תולוביס</text>
<text x="340.8" y="268.4">ךיראת</text>
<text x="289.3" y="274.9">ןונכת</text>
<text x="327.2" y="275.4">ןונכת</text>
<text x="289.3" y="282.4">הקידב</text>
<text x="327.2" y="282.3">הקידב</text>
<text x="367.8" y="282.3">ןויליג לדוג</text>
<text x="289.3" y="289.5">רושיא</text>
<text x="327.2" y="289.4">רושיא</text>
<text x="373.9" y="289.2">1ךותמ 1 ןויליג</text>
</g>
<text font-size="3.4" fill="#111" x="391.3" y="45.7">ואולמב רבוע</text>
<g font-size="3.3" fill="#111">
<text x="7" y="277.2">המיתח</text>
<text x="7" y="290.3">ךיראת</text>
</g>
<text font-size="3.2" fill="#111" x="384.7" y="120.7">ואולמב רבוע</text>
<g font-size="3.1" fill="#111">
<text x="37.8" y="242.4">תוינכט תושירד</text>
<text x="289.4" y="252.8">שארה לש PITCH עונמ ןגוא</text>
</g>
<g font-size="3" fill="#111">
<text x="37.8" y="257.1">;</text>
<text x="38.6" y="257.1">םיגרבותמ םירוח יחתפ תוהקל שי: 0.5×45°; וניוצ אלש תווצק תייהק2.</text>
<text x="205.7" y="258.2">תורעה</text>
<text x="390.4" y="267.6">gלקשמ</text>
<text x="38.5" y="271.9">SC;בושח ןייפאמ ןייצמ CC, ◇ יטירק ןייפאמ ןייצמ ▽ ,טוטרשב5.</text>
</g>
<g font-size="2.9" fill="#111">
<text x="375.9" y="22.5">רתי</text>
<text x="375.9" y="25.6">:</text>
<text x="376.7" y="25.6">םיחטשמה</text>
</g>
<text font-size="2.9" x="328.5" y="232.7">ROBOSKIN</text>
<g font-size="2.8" fill="#111">
<text x="337.9" y="239.6">טוטרשה ההזמ</text>
<text x="37.8" y="252">;</text>
<text x="38.5" y="252">םידרגו רמוח יפדוע ,תודח תוניפ ריסהל שי1.</text>
<text x="217.4" y="284.1">\ Chamferהזאפ</text>
<text x="258" y="284.2">/ Angleתיווז</text>
</g>
<g font-size="2.8">
<text x="331.8" y="253.6">ROBOSKIN.0170</text>
<text x="205.6" y="280.8">±0.05</text>
<text x="207" y="277.2">&gt;0.5</text>
<text x="216" y="280.8">±0.05</text>
<text x="217.9" y="277.2">＞3</text>
<text x="227" y="280.8">±0.1</text>
<text x="228.5" y="277.2">＞6</text>
<text x="236.3" y="280.8">±0.15</text>
<text x="237.5" y="277.2">＞30</text>
<text x="247.4" y="280.8">±0.2</text>
<text x="247.4" y="277.2">＞120</text>
<text x="257.1" y="280.8">±0.3</text>
<text x="257.1" y="277.2">＞400</text>
<text x="266.6" y="277.2">＞1000</text>
<text x="267.3" y="280.8">±0.5</text>
<text x="278" y="277.2">＞2000</text>
<text x="279.9" y="280.8">±1</text>
<text x="207" y="287.8">&gt;0.5</text>
<text x="217.9" y="287.8">＞3</text>
<text x="228.5" y="287.8">＞6</text>
<text x="237.5" y="287.8">＞30</text>
<text x="248.4" y="287.8">&lt;10</text>
<text x="257.8" y="287.8">＞10</text>
<text x="268" y="287.8">＞50</text>
<text x="278.5" y="287.8">＞120</text>
<text x="207.1" y="291.3">±0.2</text>
<text x="217.3" y="291.3">±0.5</text>
<text x="228.5" y="291.3">±1</text>
<text x="238.7" y="291.3">±2</text>
<text x="248.6" y="291.1">±1°</text>
<text x="257.8" y="291.1">±30’</text>
<text x="268.1" y="291.1">±10’</text>
<text x="278.6" y="291.2">±20’</text>
</g>
<g font-size="2.7" fill="#111">
<text x="303.3" y="267.7">תווצ שיא</text>
<text x="37.8" y="276.6">.</text>
<text x="38.5" y="276.6">עבוקה רוקמה אוה 3D לדומ ,וניוצ אלש תודימל6.</text>
</g>
<text font-size="2.6" fill="#111" x="215.3" y="239.5">חטש ינפ לופיט</text>
<g font-size="2.5" fill="#111">
<text x="251.9" y="239.4">)ימיכ לופיט תוברל( ימרת לופיט</text>
<text x="370.6" y="267.3">הסרג רפסמ</text>
<text x="404.8" y="267.3">הדימ הנק</text>
</g>
<g font-size="2.4">
<text x="184.3" y="43">±0.10</text>
<text x="269.3" y="43">±0.10</text>
<text x="310" y="43">±0.05</text>
<text x="44.1" y="108.8">+0.10</text>
<text x="45.3" y="111.3">0</text>
<text x="120.8" y="153.9">±0.05</text>
<text x="157.6" y="167.9">-0.05</text>
<text x="158.8" y="165.5">0</text>
<text x="98.5" y="227.2">±0.10</text>
</g>
<text font-size="2.3" x="342.2" y="226.5">ROBOSKIN</text>
<text font-size="2.3" fill="#111" x="231.9" y="273">\ Liner Measureתיווק הדימ</text>
<g font-size="2" fill="#111">
<text x="3.3" y="219">םיפתושמ םיקלח םושיר</text>
<text x="3.3" y="221">רזוח שומישב וא</text>
<text x="7.1" y="224.2">תקתעה</text>
<text x="7.1" y="226.3">טוטרש</text>
<text x="5.6" y="250.2">טוטרש רפסמ</text>
<text x="5.6" y="252.3">םדוק רוקמ</text>
<text x="7" y="263.1">רפסמ</text>
<text x="7" y="265.3">רוקמ טוטרש</text>
<text x="305.4" y="274.2">Lu</text>
<text x="305.4" y="276.3">Zhecheng</text>
</g>
<g font-size="1.7" fill="#111">
<text x="7" y="238.6">טוטרשה</text>
<text x="7" y="236.8">קתעה תקידב</text>
</g>
</svg>
